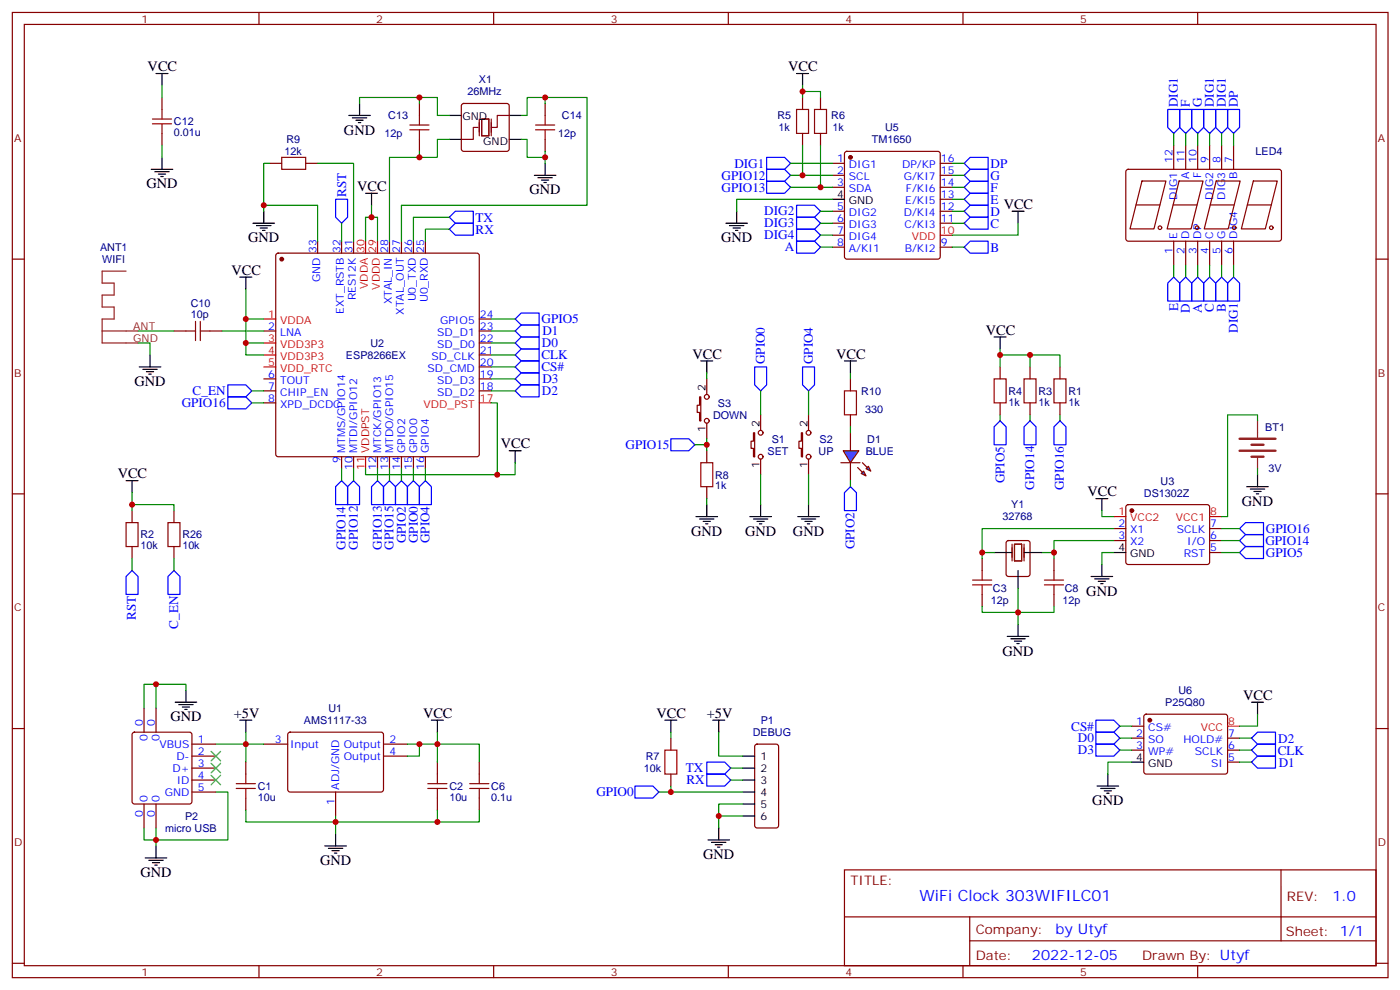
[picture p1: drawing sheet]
<svg xmlns="http://www.w3.org/2000/svg" width="413mm" height="292mm" viewBox="0 0 413 292" stroke-linecap="round" stroke-linejoin="round" font-family="sans-serif">
<g fill="none" stroke="#870000" stroke-width=".35">
<path d="M3.6 3.7h405.4v284.3h-405.4zM7.2 7.2h398.2v277.3h-398.2zM76.3 3.7v3.5M145.5 3.7v3.5M214.6 3.7v3.5M283.7 3.7v3.5M352.9 3.7v3.5M245.3 48.1h3.5M245.3 51.6h3.5M245.3 55.2h3.5M249 44.8l.5-.2h26.8l.5 .2 .2 .5v30.3l-.2 .5-.5 .2h-26.8l-.5-.2-.2-.5v-30.3zM277 48.1h3.6"/>
<path d="M277 51.6h3.6M277 55.2h3.6M277 58.7h3.6M332 50.1l.4-.2h44.7l.5 .7-.1 20-.6 .4h-44.8l-.4-.7v-19.7zM336.5 53.3h7l-3.5 14.1h-7zM345.8 42.8v7.1M347.4 53.3h7.1l-3.6 14.1h-7zM349.4 42.8v7.1M352.9 42.8v7.1M356.4 42.8v7.1M358.4 53.3h7l-3.5 14.1h-7.1zM359.9 42.8v7.1"/>
<path d="M363.5 42.8v7.1M369.3 53.3h7l-3.5 14.1h-7zM3.6 76.3h3.6M81.5 74.8l.5-.2h58.5l.5 .2 .2 .5v58.5l-.2 .5-.5 .2h-58.5l-.5-.2-.3-.5v-58.5zM93.6 71v3.6M100.6 71v3.6M104.2 71v3.6M114.8 71v3.6M118.3 71v3.6M121.8 71v3.6M125.3 71v3.6M245.3 62.2h3.5"/>
<path d="M245.3 65.8h3.5M245.3 69.3h3.5M245.3 72.8h3.5M277 62.2h3.6M277 65.8h3.6M277 72.8h3.6M334.7 60.4h7.1M345.7 60.4h7M345.8 71v7.1M349.4 71v7.1M352.9 71v7.1M356.4 71v7.1"/>
<path d="M356.6 60.4h7M359.9 71v7.1M363.5 71v7.1M367.5 60.4h7.1M405.4 76.3h3.6M77.7 97.5h3.5M141.2 97.5h3.5M141.2 94h3.5M77.7 111.6h3.5M77.7 115.1h3.5M77.7 118.7h3.5M141.2 111.6h3.5"/>
<path d="M141.2 115.1h3.5M141.2 108.1h3.5M141.2 104.6h3.5M141.2 101h3.5M206.1 116.9h.4v7.1h-.4v-2.5h-.7v-2.1h.7zM208.2 111.6v4.6M100.6 134.5v3.6M104.2 134.5v3.6M111.2 134.5v3.6M114.8 134.5v3.6M118.3 134.5v3.6M121.8 134.5v3.6"/>
<path d="M125.3 134.5v3.6M208.2 124.7v4.6M222 127.5h.4v7h-.4v-2.4h-.7v-2.1h.7zM224.1 122.2v4.6M224.1 135.3v4.5M236.1 127.5h.4v7h-.4v-2.4h-.7v-2.1h.7zM238.2 122.2v4.6M238.2 135.3v4.5M3.6 145.5h3.6M296.7 159.5l.4-.3h5.7l.6 .5 .1 9.4-.5 .7h-5.9l-.6-.4-.1-9.5zM328.2 155.7h3.5M328.2 159.2h3.5"/>
<path d="M332 148.9l.4-.2h23.3l.5 .2 .2 .5-.1 16.5-.6 .4-23.6-.1-.4-.6v-16.2zM356.4 155.7h3.5M356.4 159.2h3.5M405.4 145.5h3.6M289.4 164.5v3.6M289.4 175.1v3.5M310.6 164.5v3.6M310.6 175.1v3.5M356.4 162.8h3.5M3.6 214.6h3.6M39.1 215.9l.5-.2h16.2l.5 .2 .3 .5v19.7l-.3 .5-.5 .3h-16.2l-.5-.3-.2-.5v-19.7zM42.4 208.6v7.1"/>
<path d="M46 208.6v7.1M56.6 219.2h7M77.7 219.2h7.1M85 215.9l.5-.2h27.1l.4 .7-.1 16.5-.6 .4h-27.1l-.4-.7v-16.2zM113 219.2h7.1M333.5 213.9h3.5M333.5 217.5h3.5M337.2 210.6l.5-.2h23.3l.5 .2 .2 .5-.1 16.5-.6 .4h-23.6l-.4-.7v-16.2zM361.7 217.5h3.5M405.4 214.6h3.6M42.4 236.9v7M46 236.9v7"/>
<path d="M56.6 222.7h7M56.6 226.3h7M56.6 229.8h7M56.6 233.3h7M72.4 224.5v3.5M72.4 235.1v3.5M98.9 233.3v7.1M113 222.7h7.1M128.9 224.5v3.5M128.9 235.1v3.5M141.2 224.5v3.5M141.2 235.1v3.5"/>
<path d="M333.5 221h3.5M361.7 221h3.5M361.7 224.5h3.5M248.8 256.3h156.6v28.2h-156.6zM377.4 256.3v20.9M248.8 270.1h156.5M285.7 277.2h119.6M285.7 270.1v14.1M3.6 283.8h3.6M76.3 284.5v3.5M145.5 284.5v3.5M214.6 284.5v3.5"/>
<path d="M283.7 284.5v3.5M352.9 284.5v3.5M405.4 283.8h3.6"/>
<circle cx="341.8" cy="67.1" r=".53"/>
<circle cx="352.7" cy="67.1" r=".53"/>
<circle cx="363.6" cy="67.1" r=".53"/>
<circle cx="374.6" cy="67.1" r=".53"/>
<circle cx="208.2" cy="116.9" r=".71"/>
<circle cx="208.2" cy="124" r=".71"/>
<circle cx="224.1" cy="134.5" r=".71"/>
<circle cx="224.1" cy="127.5" r=".71"/>
<circle cx="238.2" cy="127.5" r=".71"/>
<circle cx="238.2" cy="134.5" r=".71"/>
</g>
<g fill="#870000" stroke="#870000" stroke-width=".35">
<circle cx="83" cy="76.3" r=".53"/>
<circle cx="333.5" cy="150.4" r=".53"/>
<circle cx="250.6" cy="46.4" r=".53"/>
<circle cx="338.8" cy="212.2" r=".53"/>
</g>
<path d="M107.7 71v3.6M111.2 71v3.6M277 69.3h3.6M77.7 94h3.5M77.7 101h3.5M77.7 104.6h3.5M77.7 108.1h3.5M141.2 118.7h3.5M107.7 134.5v3.6M328.2 152.2h3.5M356.4 152.2h3.5M361.7 213.9h3.5" fill="none" stroke="#f00" stroke-width=".35"/>
<g fill="none" stroke="#000" stroke-width=".35">
<path d="M245.3 58.7h3.5M206.5 106.3h3.5M208.2 106.3v3.6M370.5 139.8v3.6M220.9 152.2h6.4M222 152.9h4.2M223.1 153.6h2.1M223.8 154.3h.7M224.1 148.7v3.5M235.1 152.2h6.3M236.1 152.9h4.2M237.2 153.6h2.1"/>
<path d="M237.9 154.3h.7M238.2 148.7v3.5M322.9 146.9h3.5M324.7 146.9v3.5M367.3 143.4h6.4M368.4 144.1h4.2M369.5 144.8h2.1M370.2 145.5h.7M292.9 162.8h5.3M300 168.1v5.3M301.7 162.8h5.3M321.5 169.8h6.3"/>
<path d="M322.5 170.5h4.3M323.6 171.2h2.1M324.3 171.9h.7M324.7 166.3v3.5M328.2 162.8h3.5M296.8 187.5h6.3M297.9 188.2h4.2M298.9 188.9h2.1M299.6 189.6h.7M300 183.9v3.6M51.6 206.9h6.4M52.7 207.6h4.2"/>
<path d="M53.7 208.3h2.1M54.4 209h.7M54.8 203.3v3.6M70.7 212.2h3.5M72.4 212.2v3.5M127.1 212.2h3.5M128.9 212.2v3.5M368.8 206.9h3.5M370.5 206.9v3.5M323.3 231.6h6.3M324.3 232.3h4.2M325.4 233h2.1"/>
<path d="M326.1 233.7h.7M326.4 228v3.6M333.5 224.5h3.5M42.8 252.7h6.3M43.9 253.4h4.2M44.9 254.1h2.1M45.6 254.8h.7M46 249.2v3.5M95.7 249.2h6.4M96.8 249.9h4.2M97.8 250.6h2.1M98.5 251.3h.7"/>
<path d="M98.9 245.7v3.5"/>
</g>
<g fill="none" stroke="#a10000" stroke-width=".35">
<path d="M286.6 172.3h5.6M286.6 170.9h5.6M289.4 168.1v2.8M289.4 172.3v2.8M307.7 172.3h5.7M307.7 170.9h5.7M310.6 168.1v2.8M310.6 172.3v2.8M69.6 232.3h5.6M69.6 230.9h5.6M72.4 228v2.9M72.4 232.3v2.8"/>
<path d="M126 232.3h5.7M126 230.9h5.7M128.9 228v2.9M128.9 232.3v2.8M138.4 232.3h5.6M138.4 230.9h5.6M141.2 228v2.9M141.2 232.3v2.8"/>
</g>
<g fill="none" stroke="#008700" stroke-width=".35">
<path d="M232.9 51.6h12.4M232.9 55.2h12.4M144.7 97.5h7.1M144.7 94h7.1M74.2 118.7h3.5M144.7 115.1h7.1M144.7 111.6h7.1M144.7 101h7.1M144.7 104.6h7.1M144.7 108.1h7.1M208.2 109.9v1.7M224.1 115.1v7.1"/>
<path d="M238.2 115.1v7.1M100.6 138.1v3.5M104.2 138.1v3.5M111.2 138.1v3.5M114.8 138.1v3.5M121.8 138.1v3.5M125.3 138.1v3.5M208.2 129.3v1.7h-3.5M224.1 139.8v8.9M238.2 139.8v8.9M370.5 124v-1.8h-8.8v30h-1.8M370.5 138.1v1.7"/>
<path d="M324.7 150.4v1.8h3.5M328.2 155.7h-38.8v7.1h3.5M328.2 159.2h-17.6v3.6h-3.6M359.9 159.2h5.3M359.9 155.7h5.3M289.4 178.6v1.8h21.2v-1.8M289.4 162.8v1.7M300 173.4v10.5M310.6 162.8v1.7M328.2 162.8h-3.5v3.5M359.9 162.8h5.3M46 201.6v7"/>
<path d="M54.8 203.3v-1.7h-12.4v7M63.6 219.2h14.1M72.4 215.7v8.8M120.1 219.2h21.1v5.3M123.6 219.2v3.5h-3.5M128.9 215.7v8.8M330 217.5h3.5M330 213.9h3.5M365.2 217.5h3.6M370.5 210.4v3.5h-5.3M63.6 233.3h3.5v14.1h-24.7v-3.5M72.4 238.6v3.5h68.8v-3.5"/>
<path d="M128.9 238.6v3.5M330 221h3.5M333.5 224.5h-7.1v3.5M365.2 221h3.6M365.2 224.5h3.6M46 243.9v5.3M98.9 240.4v5.3"/>
</g>
<path d="M62.2 228.4l2.8 2.8M62.2 224.9l2.8 2.8M62.2 221.3l2.8 2.9M65 228.4l-2.8 2.8M65 224.9l-2.8 2.8M65 221.3l-2.8 2.9" fill="none" stroke="#3c3" stroke-width=".35"/>
<g fill="none" stroke="#00f" stroke-width=".35">
<path d="M225.9 53.4h5.3l1.7 1.8-1.7 1.7h-5.3zM225.9 49.9h5.3l1.7 1.7-1.7 1.8h-5.3zM151.8 97.5l1.8-1.8h5.3v3.6h-5.3zM151.8 94l1.8-1.8h5.3v3.5h-5.3zM67.1 116.9h5.3l1.8 1.8-1.8 1.7h-5.3zM151.8 108.1l1.8-1.8h5.3v3.6h-5.3zM151.8 104.6l1.8-1.8h5.3v3.5h-5.3zM151.8 101l1.8-1.7h5.3v3.5h-5.3zM151.8 111.6l1.8-1.7h5.3v3.5h-5.3zM151.8 115.1l1.8-1.7h5.3v3.5h-5.3zM222.4 108.1h3.5v5.3l-1.8 1.7-1.7-1.7zM236.5 108.1h3.5v5.3l-1.8 1.7-1.7-1.7z"/>
<path d="M197.7 129.3h5.3l1.7 1.7-1.7 1.8h-5.3zM100.6 141.6l1.8 1.8v5.3h-3.5v-5.3zM104.2 141.6l1.7 1.8v5.3h-3.5v-5.3zM111.2 141.6l1.8 1.8v5.3h-3.5v-5.3zM114.8 141.6l1.7 1.8v5.3h-3.5v-5.3zM121.8 141.6l1.8 1.8v5.3h-3.5v-5.3zM125.3 141.6l1.8 1.8v5.3h-3.5v-5.3zM365.2 159.2l1.8-1.7h5.3v3.5h-5.3zM367 154h5.3v3.5h-5.3l-1.8-1.8zM365.2 162.8l1.8-1.8h5.3v3.5h-5.3zM322.9 212.2h5.3l1.8 1.7-1.8 1.8h-5.3zM322.9 215.7h5.3l1.8 1.8-1.8 1.7h-5.3z"/>
<path d="M322.9 219.2h5.3l1.8 1.8-1.8 1.7h-5.3zM368.8 217.5l1.7-1.8h5.3v3.5h-5.3zM368.8 221l1.7-1.8h5.3v3.5h-5.3zM368.8 224.5l1.7-1.8h5.3v3.6h-5.3z"/>
</g>
<path d="M298.2 160.3v4.9M298.9 160.3h2.1v4.9h-2.1zM301.7 160.3v4.9" fill="none" stroke="#871200" stroke-width=".35"/>
<path d="M365.2 129.3h10.6M365.2 132.8h10.6M368.8 131h3.5M368.8 134.5h3.5" fill="none" stroke="#8c2424" stroke-width=".71"/>
<path d="M370.5 124v4.9M370.5 134.5v3.6" fill="none" stroke="#8c2424" stroke-width=".35"/>
<path d="M248.5 132.8h4.5l-2.4 3.5z" fill="#09f" stroke="#870000" stroke-width=".35"/>
<path d="M247.8 136.3h5.6z" fill="#f00" stroke="#870000" stroke-width=".35"/>
<g fill="#870000" stroke="#870000" stroke-width=".35">
<path d="M254.1 136.3l1.4 1.4z"/>
<path d="M252.7 137.7l1.4 1.4z"/>
</g>
<g fill="#09f" stroke="#870000" stroke-width=".35">
<path d="M255.2 138.1l.7-.7 .7 1.4z"/>
<path d="M253.8 139.5l.7-.7 .7 1.4z"/>
</g>
<g fill="none" stroke="#870000" stroke-width=".35">
<path d="M47.7 28.7v3.5M47.7 39.3v3.5M123.6 30.5v3.5M136.2 30.7l.4-.2h12.7l.5 .2 .2 .5v12.7l-.2 .5-.5 .2h-12.7l-.5-.2-.2-.5v-12.7zM160.6 30.5v3.5M236.5 28.7v3.5M236.5 39.3v3.5M241.8 28.7v3.5M241.8 39.3v3.5M79.5 48.1h3.5M90.1 48.1h3.5M123.6 41.1v3.5"/>
<path d="M160.6 41.1v3.5M51.3 97.5h3.5M61.8 97.5h3.6M250.6 111.6v3.5M294.7 108.1v3.5M294.7 118.7v3.5M303.5 108.1v3.5M303.5 118.7v3.5M312.3 108.1v3.5M312.3 118.7v3.5M208.2 132.8v3.5M250.6 122.2v3.5"/>
<path d="M250.6 127.5v5.3M250.6 136.3v5.3M38.9 150.4v3.6M51.3 150.4v3.6M208.2 143.4v3.5M38.9 161v3.5M51.3 161v3.5M197.7 217.5v3.5M222.6 219.4l.5-.2h5.6l.7 .4v23.6l-.5 .7h-5.8l-.7-.5v-23.5zM197.7 228v3.6"/>
</g>
<g fill="none" stroke="#a10000" stroke-width=".35">
<path d="M44.9 36.5h5.7M44.9 35.1h5.7M47.7 32.2v2.9M47.7 36.5v2.8M120.8 38.2h5.6M120.8 36.8h5.6M123.6 34v2.8M123.6 38.2v2.9M157.8 38.2h5.6M157.8 36.8h5.6M160.6 34v2.8M160.6 38.2v2.9"/>
<path d="M234.7 32.2h3.5v7.1h-3.5zM240 32.2h3.5v7.1h-3.5zM83 46.4h7.1v3.5h-7.1zM54.8 97.5h2.8M57.6 94.7v5.6M59 97.5h2.8M59 94.7v5.6M248.8 115.1h3.5v7.1h-3.5zM292.9 111.6h3.5v7.1h-3.5zM301.7 111.6h3.6v7.1h-3.6zM310.6 111.6h3.5v7.1h-3.5zM206.5 136.3h3.5v7.1h-3.5z"/>
<path d="M37.1 154h3.6v7h-3.6zM49.5 154h3.5v7h-3.5zM195.9 221h3.5v7h-3.5z"/>
</g>
<g fill="none" stroke="#00f" stroke-width=".35">
<path d="M344.1 32.2h3.5v5.3l-1.8 1.8-1.7-1.8zM347.6 32.2h3.5v5.3l-1.7 1.8-1.8-1.8zM351.1 32.2h3.5v5.3l-1.7 1.8-1.8-1.8zM354.6 32.2h3.6v5.3l-1.8 1.8-1.8-1.8zM358.2 32.2h3.5v5.3l-1.8 1.8-1.7-1.8zM361.7 32.2h3.5v5.3l-1.7 1.8-1.8-1.8zM98.9 58.7h3.5v5.3l-1.8 1.8-1.7-1.8zM225.9 46.4h5.3l1.7 1.7-1.7 1.8h-5.3zM284.1 58.7l1.8-1.8h5.2v3.6h-5.2zM284.1 51.6l1.8-1.7h5.2v3.5h-5.2zM285.9 53.4h5.2v3.5h-5.2l-1.8-1.7zM285.9 46.4h5.2v3.5h-5.2l-1.8-1.8z"/>
<path d="M132.4 67.5l1.8-1.7h5.3v3.5h-5.3zM132.4 64l1.8-1.8h5.3v3.6h-5.3zM234.7 60.5h5.3l1.8 1.7-1.8 1.8h-5.3zM234.7 64h5.3l1.8 1.8-1.8 1.7h-5.3zM234.7 67.5h5.3l1.8 1.8-1.8 1.7h-5.3zM234.7 71h5.3l1.8 1.8-1.8 1.8h-5.3zM284.1 72.8l1.8-1.8h5.2v3.6h-5.2zM284.1 65.8l1.8-1.8h5.2v3.5h-5.2zM285.9 60.5h5.2v3.5h-5.2l-1.8-1.8zM345.8 81.6l1.8 1.8v5.3h-3.5v-5.3zM349.4 81.6l1.7 1.8v5.3h-3.5v-5.3zM352.9 81.6l1.7 1.8v5.3h-3.5v-5.3z"/>
<path d="M356.4 81.6l1.8 1.8v5.3h-3.6v-5.3zM358.2 83.4l1.7-1.8 1.8 1.8v5.3h-3.5zM363.5 81.6l1.7 1.8v5.3h-3.5v-5.3zM67.1 113.4h5.3l1.8 1.7-1.8 1.8h-5.3zM294.7 124l1.7 1.7v5.3h-3.5v-5.3zM303.5 124l1.8 1.7v5.3h-3.6v-5.3zM312.3 124l1.8 1.7v5.3h-3.5v-5.3zM118.3 141.6l1.8 1.8v5.3h-3.6v-5.3zM248.8 145.1l1.8-1.7 1.7 1.7v5.3h-3.5zM38.9 168.1l1.8 1.7v5.3h-3.6v-5.3zM51.3 168.1l1.7 1.7v5.3h-3.5v-5.3zM187.1 231.6h5.3l1.7 1.7-1.7 1.8h-5.3z"/>
<path d="M208.2 228h5.3l1.8 1.8-1.8 1.8h-5.3zM208.2 224.5h5.3l1.8 1.8-1.8 1.7h-5.3z"/>
</g>
<g fill="none" stroke="#008700" stroke-width=".35">
<path d="M47.7 25.2v3.5M123.6 30.5v-1.8h5.3v5.3h3.5M123.6 28.7h-17.7v1.8M160.6 30.5v-1.8h-5.3v5.3h-1.7M160.6 28.7h12.4v31.8h-54.7v10.5M236.5 27h5.3v1.7M236.5 25.2v3.5M345.8 39.3v3.5M349.4 39.3v3.5M352.9 39.3v3.5M356.4 39.3v3.5M359.9 39.3v3.5"/>
<path d="M363.5 39.3v3.5M47.7 42.8v3.6M79.5 48.1h-1.8v12.4M93.6 48.1h10.6v22.9M123.6 46.4h-8.8v24.6M132.4 41.1h-3.5v5.3h-5.3v-1.8M153.6 41.1h1.7v5.3h5.3v-1.8M160.6 46.4v1.7M232.9 48.1h12.4M236.5 42.8v8.8M241.8 42.8v12.4M245.3 58.7h-28.2v3.5"/>
<path d="M280.6 48.1h3.5M280.6 58.7h3.5M280.6 55.2h3.5M280.6 51.6h3.5M77.7 62.2v-1.7h15.9v10.5M100.6 65.8v5.2M107.7 71v-7h3.5v7M109.5 60.5v3.5M132.4 64h-10.6v7M132.4 67.5h-7.1v3.5M241.8 69.3h3.5M241.8 65.8h3.5"/>
<path d="M241.8 62.2h3.5M241.8 72.8h3.5M280.6 65.8h3.5M280.6 62.2h3.5M280.6 72.8h3.5M300 65.8v3.5h-19.4M345.8 78.1v3.5M349.4 78.1v3.5M352.9 78.1v3.5M356.4 78.1v3.5M359.9 78.1v3.5M363.5 78.1v3.5"/>
<path d="M40.7 97.5h10.6M65.4 97.5h12.3M72.4 85.2v19.4h5.3M72.4 94h5.3M40.7 101h3.5v3.6M72.4 101h5.3M74.2 115.1h3.5M144.7 118.7h1.8v21.1M250.6 109.9v1.7M294.7 104.6h17.6v3.5M294.7 102.8v5.3M303.5 104.6v3.5"/>
<path d="M118.3 138.1v3.5M151.8 136.3v3.5h-44.1v-1.7M208.2 131v1.8M250.6 125.7v1.8M294.7 122.2v1.8M303.5 122.2v1.8M312.3 122.2v1.8M38.9 148.7h12.4v1.7M38.9 145.1v5.3M208.2 146.9v1.8M250.6 141.6v1.8M38.9 164.5v3.6"/>
<path d="M51.3 164.5v3.6M197.7 215.7v1.8M211.8 215.7v7h7M194.1 233.3h24.7M197.7 231.6v1.7M215.3 226.3h3.5M215.3 229.8h3.5M218.8 236.9h-7v7M211.8 240.4h7"/>
</g>
<path d="M37.1 79.9h-7v3.5h3.5v3.5h-3.5v3.6h3.5v3.5h-3.5v7h10.6M30.1 97.5h10.6" fill="none" stroke="#8c2424" stroke-width=".35"/>
<g fill="none" stroke="#000" stroke-width=".35">
<path d="M46 21.7h3.5M47.7 21.7v3.5M102.8 34h6.3M103.8 34.7h4.3M104.9 35.4h2.1M105.6 36.1h.7M105.9 30.5v3.5M132.4 34h3.5M150 34h3.6M234.7 21.7h3.5M236.5 21.7v3.5M44.6 49.9h6.3"/>
<path d="M45.6 50.6h4.2M46.7 51.3h2.1M47.4 52h.7M47.7 46.4v3.5M107.7 56.9h3.5M109.5 56.9v3.6M132.4 41.1h3.5M150 41.1h3.6M157.4 51.6h6.4M158.5 52.4h4.2M159.6 53.1h2.1M160.3 53.8h.7"/>
<path d="M160.6 48.1v3.5M74.5 65.8h6.4M75.6 66.5h4.2M76.7 67.2h2.1M77.4 67.9h.7M77.7 62.2v3.6M213.9 65.8h6.3M214.9 66.5h4.3M216 67.2h2.1M216.7 67.9h.7M217.1 62.2v3.6M298.2 62.2h3.5"/>
<path d="M300 62.2v3.6M70.7 81.6h3.5M72.4 81.6v3.6M292.9 99.3h3.5M294.7 99.3v3.5M41 108.1h6.4M42.1 108.8h4.2M43.1 109.5h2.2M43.9 110.2h.7M44.2 104.6v3.5M248.8 106.3h3.5M250.6 106.3v3.6"/>
<path d="M150 132.8h3.6M151.8 132.8v3.5M37.1 141.6h3.6M38.9 141.6v3.5M205.1 152.2h6.3M206.1 152.9h4.3M207.2 153.6h2.1M207.9 154.3h.7M208.2 148.7v3.5M195.9 212.2h3.5M197.7 212.2v3.5M210 212.2h3.5"/>
<path d="M211.8 212.2v3.5M218.8 222.7h3.6M218.8 226.3h3.6M218.8 229.8h3.6M218.8 233.3h3.6M218.8 236.9h3.6M208.6 247.4h6.3M209.7 248.1h4.2M210.7 248.8h2.1M211.4 249.6h.7M211.8 243.9v3.5M218.8 240.4h3.6"/>
</g>
<path d="M140.9 37.5h-1.4v3.6h-3.6M141.2 35.1v4.9M141.9 35.1h2.1v4.9h-2.1zM144.7 35.1v4.9M150 34h-3.5v3.5h-1.8" fill="none" stroke="#870012" stroke-width=".35"/>
<g fill="#c00">
<circle cx="128.9" cy="219.2" r=".88"/>
<circle cx="128.9" cy="242.1" r=".88"/>
<circle cx="98.9" cy="242.1" r=".88"/>
<circle cx="46" cy="247.4" r=".88"/>
<circle cx="72.4" cy="219.2" r=".88"/>
<circle cx="310.6" cy="162.8" r=".88"/>
<circle cx="300" cy="180.4" r=".88"/>
<circle cx="289.4" cy="162.8" r=".88"/>
<circle cx="109.5" cy="64" r=".88"/>
<circle cx="72.4" cy="101" r=".88"/>
<circle cx="72.4" cy="94" r=".88"/>
<circle cx="77.7" cy="60.5" r=".88"/>
<circle cx="123.6" cy="28.7" r=".88"/>
<circle cx="160.6" cy="46.4" r=".88"/>
<circle cx="160.6" cy="28.7" r=".88"/>
<circle cx="123.6" cy="46.4" r=".88"/>
<circle cx="146.5" cy="139.8" r=".88"/>
<circle cx="211.8" cy="240.4" r=".88"/>
<circle cx="208.2" cy="131" r=".88"/>
<circle cx="46" cy="201.6" r=".88"/>
<circle cx="38.9" cy="148.7" r=".88"/>
<circle cx="241.8" cy="55.2" r=".88"/>
<circle cx="236.5" cy="51.6" r=".88"/>
<circle cx="236.5" cy="27" r=".88"/>
<circle cx="294.7" cy="104.6" r=".88"/>
<circle cx="303.5" cy="104.6" r=".88"/>
<circle cx="197.7" cy="233.3" r=".88"/>
<circle cx="123.6" cy="219.2" r=".88"/>
</g>
<text font-size="4.6" fill="#00f" x="270.9" y="265.3">WiFi Clock 303WIFILC01</text>
<g font-size="4.2">
<text x="43.5" y="21">VCC</text>
<text x="232.2" y="21">VCC</text>
<text x="101.4" y="39.7">GND</text>
<text x="43.1" y="55.5">GND</text>
<text x="105.2" y="56.2">VCC</text>
<text x="156" y="57.3">GND</text>
<text x="295.7" y="61.5">VCC</text>
<text x="73.1" y="71.4">GND</text>
<text x="212.5" y="71.4">GND</text>
<text x="68.2" y="80.9">VCC</text>
<text x="290.4" y="98.6">VCC</text>
<text x="204" y="105.6">VCC</text>
<text x="246.3" y="105.6">VCC</text>
<text x="39.6" y="113.7">GND</text>
<text x="147.6" y="132.1">VCC</text>
<text x="34.7" y="140.9">VCC</text>
<text x="320.4" y="146.2">VCC</text>
<text x="365.9" y="149">GND</text>
<text x="203.7" y="157.8">GND</text>
<text x="219.5" y="157.8">GND</text>
<text x="233.6" y="157.8">GND</text>
<text x="320.1" y="175.5">GND</text>
<text x="295.4" y="193.1">GND</text>
<text x="366.3" y="206.2">VCC</text>
<text x="50.2" y="212.5">GND</text>
<text x="68.9" y="211.5">+5V</text>
<text x="124.6" y="211.5">VCC</text>
<text x="193.4" y="211.5">VCC</text>
<text x="208.2" y="211.5">+5V</text>
<text x="321.8" y="237.2">GND</text>
<text x="94.3" y="254.8">GND</text>
<text x="207.2" y="253.1">GND</text>
<text x="41.4" y="258.4">GND</text>
</g>
<g font-size="4.2" fill="#00f">
<text x="392.6" y="265.5">1.0</text>
<text x="311" y="275.1">by Utyf</text>
<text x="304.1" y="282.9">2022-12-05</text>
</g>
<g font-size="3.9" fill="#00f">
<text x="347" y="31.5" transform="rotate(-90 347 31.5)">DIG1</text>
<text x="350.6" y="31.6" transform="rotate(-90 350.6 31.6)">F</text>
<text x="354.1" y="31.6" transform="rotate(-90 354.1 31.6)">G</text>
<text x="357.6" y="31.5" transform="rotate(-90 357.6 31.5)">DIG1</text>
<text x="361.2" y="31.5" transform="rotate(-90 361.2 31.5)">DIG1</text>
<text x="364.7" y="31.6" transform="rotate(-90 364.7 31.6)">DP</text>
<text x="212.6" y="52.9">GPIO12</text>
<text x="216.4" y="49.4">DIG1</text>
<text x="291.8" y="53">G</text>
<text x="291.9" y="49.5">DP</text>
<text x="102" y="58" transform="rotate(-90 102 58)">RST</text>
<text x="212.6" y="56.4">GPIO13</text>
<text x="291.9" y="56.5">F</text>
<text x="140.1" y="65.4">TX</text>
<text x="225.2" y="63.5">DIG2</text>
<text x="291.8" y="60.1">E</text>
<text x="291.8" y="63.6">D</text>
<text x="140.1" y="68.9">RX</text>
<text x="225.2" y="67">DIG3</text>
<text x="225.2" y="70.5">DIG4</text>
<text x="291.9" y="67.1">C</text>
<text x="231.2" y="74.1">A</text>
<text x="291.9" y="74.2">B</text>
<text x="159.6" y="95.2">GPIO5</text>
<text x="347.1" y="91.7" transform="rotate(-90 347.1 91.7)">E</text>
<text x="350.6" y="92.1" transform="rotate(-90 350.6 92.1)">D</text>
<text x="354.2" y="92.1" transform="rotate(-90 354.2 92.1)">A</text>
<text x="357.7" y="91.9" transform="rotate(-90 357.7 91.9)">C</text>
<text x="361.2" y="91.9" transform="rotate(-90 361.2 91.9)">B</text>
<text x="159.8" y="98.8">D1</text>
<text x="364.8" y="98" transform="rotate(-90 364.8 98)">DIG1</text>
<text x="159.5" y="105.9">CLK</text>
<text x="159.7" y="102.3">D0</text>
<text x="225.4" y="107.3" transform="rotate(-90 225.4 107.3)">GPIO0</text>
<text x="239.5" y="107.3" transform="rotate(-90 239.5 107.3)">GPIO4</text>
<text x="159.5" y="109.3">CS#</text>
<text x="159.8" y="112.9">D3</text>
<text x="53.5" y="119.9">GPIO16</text>
<text x="56.8" y="116.4">C_EN</text>
<text x="159.7" y="116.5">D2</text>
<text x="184.3" y="132.3">GPIO15</text>
<text x="296" y="142.4" transform="rotate(-90 296 142.4)">GPIO5</text>
<text x="304.7" y="144.3" transform="rotate(-90 304.7 144.3)">GPIO14</text>
<text x="313.5" y="144.4" transform="rotate(-90 313.5 144.4)">GPIO16</text>
<text x="105.4" y="161.9" transform="rotate(-90 105.4 161.9)">GPIO12</text>
<text x="112.5" y="161.9" transform="rotate(-90 112.5 161.9)">GPIO13</text>
<text x="116" y="161.9" transform="rotate(-90 116 161.9)">GPIO15</text>
<text x="119.5" y="160.1" transform="rotate(-90 119.5 160.1)">GPIO2</text>
<text x="123.1" y="160" transform="rotate(-90 123.1 160)">GPIO0</text>
<text x="126.6" y="160" transform="rotate(-90 126.6 160)">GPIO4</text>
<text x="251.8" y="161.9" transform="rotate(-90 251.8 161.9)">GPIO2</text>
<text x="372.9" y="160.6">GPIO14</text>
<text x="373" y="157.1">GPIO16</text>
<text x="101.8" y="162" transform="rotate(-90 101.8 162)">GPIO14</text>
<text x="373" y="164">GPIO5</text>
<text x="40" y="182.7" transform="rotate(-90 40 182.7)">RST</text>
<text x="52.5" y="185.2" transform="rotate(-90 52.5 185.2)">C_EN</text>
<text x="315.6" y="215.2">CS#</text>
<text x="317.6" y="218.7">D0</text>
<text x="376.6" y="218.8">D2</text>
<text x="202.1" y="227.4">TX</text>
<text x="317.6" y="222.2">D3</text>
<text x="376.5" y="222.3">CLK</text>
<text x="376.8" y="225.8">D1</text>
<text x="202.2" y="230.9">RX</text>
<text x="175.7" y="234.6">GPIO0</text>
</g>
<g font-size="3.9" fill="#800">
<text x="250.6" y="260.8">TITLE:</text>
<text x="379.2" y="265.5">REV:</text>
<text x="287.5" y="275">Company:</text>
<text x="378.9" y="275.7">Sheet: 1/1</text>
<text x="287.5" y="282.7">Date:</text>
<text x="336.5" y="282.8">Drawn By: Utyf</text>
</g>
<g font-size="3.2" fill="#800">
<text x="41.7" y="6.7">1</text>
<text x="110.9" y="6.7">2</text>
<text x="180" y="6.7">3</text>
<text x="249.2" y="6.7">4</text>
<text x="318.3" y="6.7">5</text>
<text x="4.2" y="41.8">A</text>
<text x="406" y="41.8">A</text>
<text x="4.2" y="110.9">B</text>
<text x="406" y="110.9">B</text>
<text x="4.2" y="180.1">C</text>
<text x="406" y="180.1">C</text>
<text x="4.2" y="249.2">D</text>
<text x="406" y="249.2">D</text>
<text x="41.7" y="287.5">1</text>
<text x="110.9" y="287.5">2</text>
<text x="180" y="287.5">3</text>
<text x="249.2" y="287.5">4</text>
<text x="318.3" y="287.5">5</text>
</g>
<g font-size="3.2" fill="#000080">
<text x="137.7" y="28.1">26MHz</text>
<text x="141.1" y="24.6">X1</text>
<text x="114.4" y="35.2">C13</text>
<text x="165.6" y="35.2">C14</text>
<text x="229.1" y="35.2">R5</text>
<text x="244.9" y="35.2">R6</text>
<text x="51.3" y="40.1">0.01u</text>
<text x="51.3" y="36.9">C12</text>
<text x="113.3" y="40.5">12p</text>
<text x="164.5" y="40.5">12p</text>
<text x="229.4" y="38.7">1k</text>
<text x="245.3" y="38.7">1k</text>
<text x="260.8" y="38.7">U5</text>
<text x="83.9" y="45.7">12k</text>
<text x="84.4" y="42.2">R9</text>
<text x="256.9" y="42.2">TM1650</text>
<text x="369.9" y="45.7">LED4</text>
<text x="29.5" y="74">ANT1</text>
<text x="30.1" y="77.5">WIFI</text>
<text x="56.2" y="93.6">10p</text>
<text x="56.2" y="90.4">C10</text>
<text x="101.9" y="105.6">ESP8266EX</text>
<text x="109.1" y="102.1">U2</text>
<text x="211.5" y="119.8">S3</text>
<text x="253.8" y="116.3">R10</text>
<text x="297.1" y="119.5">1k</text>
<text x="297.1" y="116.3">R4</text>
<text x="306" y="119.5">1k</text>
<text x="306" y="116.3">R3</text>
<text x="314.8" y="119.5">1k</text>
<text x="314.8" y="116.3">R1</text>
<text x="210.1" y="123.4">DOWN</text>
<text x="254.9" y="121.6">330</text>
<text x="227.4" y="130.4">S1</text>
<text x="241.5" y="130.4">S2</text>
<text x="255.5" y="130.4">D1</text>
<text x="372.8" y="126.8">BT1</text>
<text x="226.2" y="133.9">SET</text>
<text x="241.2" y="133.9">UP</text>
<text x="255.1" y="134">BLUE</text>
<text x="210.7" y="141">R8</text>
<text x="342" y="142.8">U3</text>
<text x="373.8" y="139.2">3V</text>
<text x="210.7" y="144.1">1k</text>
<text x="298" y="149.8">Y1</text>
<text x="337.1" y="146.3">DS1302Z</text>
<text x="295.4" y="153.3">32768</text>
<text x="41.4" y="161.7">10k</text>
<text x="41.4" y="158.5">R2</text>
<text x="53.7" y="161.7">10k</text>
<text x="53.7" y="158.5">R26</text>
<text x="291.9" y="178">12p</text>
<text x="292.6" y="174.5">C3</text>
<text x="313.1" y="178">12p</text>
<text x="313.7" y="174.5">C8</text>
<text x="96.8" y="209.8">U1</text>
<text x="343.3" y="208">P25Q80</text>
<text x="347.3" y="204.5">U6</text>
<text x="89.6" y="213.3">AMS1117-33</text>
<text x="224.1" y="213.3">P1</text>
<text x="221.8" y="216.8">DEBUG</text>
<text x="189.7" y="227.4">10k</text>
<text x="190.3" y="223.9">R7</text>
<text x="76" y="232.7">C1</text>
<text x="132.4" y="232.7">C2</text>
<text x="144.7" y="232.7">C6</text>
<text x="76" y="235.9">10u</text>
<text x="132.4" y="235.9">10u</text>
<text x="144.7" y="235.9">0.1u</text>
<text x="48.7" y="245.1">micro USB</text>
<text x="54.5" y="241.5">P2</text>
</g>
<g font-size="3.2">
<text x="136.3" y="35.4">GND</text>
<text x="142.4" y="42.8">GND</text>
<text x="246.6" y="58.3">4</text>
<text x="250.1" y="60.1">GND</text>
<text x="207.9" y="115.1" transform="rotate(-90 207.9 115.1)">2</text>
<text x="223.8" y="125.7" transform="rotate(-90 223.8 125.7)">2</text>
<text x="237.9" y="125.7" transform="rotate(-90 237.9 125.7)">2</text>
<text x="207.9" y="127.4" transform="rotate(-90 207.9 127.4)">1</text>
<text x="223.8" y="138" transform="rotate(-90 223.8 138)">1</text>
<text x="237.9" y="138" transform="rotate(-90 237.9 138)">1</text>
<text x="329.5" y="162.4">4</text>
<text x="333" y="164.2">GND</text>
<text x="224.1" y="223.8">1</text>
<text x="224.1" y="227.3">2</text>
<text x="334.8" y="224.2">4</text>
<text x="338.3" y="225.9">GND</text>
<text x="224.1" y="230.9">3</text>
<text x="224.1" y="234.4">4</text>
<text x="224.1" y="237.9">5</text>
<text x="224.1" y="241.4">6</text>
</g>
<g font-size="3.2" fill="#00f">
<text x="246.6" y="47.8">1</text>
<text x="277.2" y="47.8">16</text>
<text x="246.6" y="51.3">2</text>
<text x="250.1" y="49.5">DIG1</text>
<text x="250.1" y="53.1">SCL</text>
<text x="265.8" y="49.5">DP/KP</text>
<text x="266.3" y="53.1">G/KI7</text>
<text x="277.2" y="51.3">15</text>
<text x="345.5" y="48.1" transform="rotate(-90 345.5 48.1)">12</text>
<text x="349" y="48.1" transform="rotate(-90 349 48.1)">11</text>
<text x="350.4" y="52.8" transform="rotate(-90 350.4 52.8)">A</text>
<text x="352.5" y="48.1" transform="rotate(-90 352.5 48.1)">10</text>
<text x="353.9" y="52.4" transform="rotate(-90 353.9 52.4)">F</text>
<text x="356.1" y="48.1" transform="rotate(-90 356.1 48.1)">9</text>
<text x="359.6" y="48.1" transform="rotate(-90 359.6 48.1)">8</text>
<text x="363.1" y="48.1" transform="rotate(-90 363.1 48.1)">7</text>
<text x="364.5" y="52.8" transform="rotate(-90 364.5 52.8)">B</text>
<text x="246.6" y="54.8">3</text>
<text x="250.1" y="56.6">SDA</text>
<text x="266.9" y="56.6">F/KI6</text>
<text x="277.2" y="58.3">13</text>
<text x="277.2" y="54.8">14</text>
<text x="346.9" y="58.8" transform="rotate(-90 346.9 58.8)">DIG1</text>
<text x="357.5" y="58.8" transform="rotate(-90 357.5 58.8)">DIG2</text>
<text x="361" y="58.8" transform="rotate(-90 361 58.8)">DIG3</text>
<text x="246.6" y="61.9">5</text>
<text x="246.6" y="65.4">6</text>
<text x="250.1" y="63.6">DIG2</text>
<text x="266.3" y="63.6">D/KI4</text>
<text x="266.7" y="60.1">E/KI5</text>
<text x="277.2" y="65.4">11</text>
<text x="277.2" y="61.9">12</text>
<text x="246.6" y="68.9">7</text>
<text x="250.1" y="67.2">DIG3</text>
<text x="250.1" y="70.7">DIG4</text>
<text x="266.5" y="67.2">C/KI3</text>
<text x="346.9" y="70.3" transform="rotate(-90 346.9 70.3)">E</text>
<text x="350.4" y="70.3" transform="rotate(-90 350.4 70.3)">D</text>
<text x="353.9" y="70.3" transform="rotate(-90 353.9 70.3)">DP</text>
<text x="357.5" y="70.3" transform="rotate(-90 357.5 70.3)">C</text>
<text x="361" y="70.3" transform="rotate(-90 361 70.3)">G</text>
<text x="364.5" y="70.3" transform="rotate(-90 364.5 70.3)">DIG4</text>
<text x="93.2" y="74.4" transform="rotate(-90 93.2 74.4)">33</text>
<text x="100.3" y="74.4" transform="rotate(-90 100.3 74.4)">32</text>
<text x="103.8" y="74.4" transform="rotate(-90 103.8 74.4)">31</text>
<text x="114.4" y="74.4" transform="rotate(-90 114.4 74.4)">28</text>
<text x="117.9" y="74.4" transform="rotate(-90 117.9 74.4)">27</text>
<text x="121.5" y="74.4" transform="rotate(-90 121.5 74.4)">26</text>
<text x="125" y="74.4" transform="rotate(-90 125 74.4)">25</text>
<text x="246.6" y="72.5">8</text>
<text x="250.1" y="74.2">A/KI1</text>
<text x="266.6" y="74.2">B/KI2</text>
<text x="277.2" y="72.5">9</text>
<text x="345.5" y="74.8" transform="rotate(-90 345.5 74.8)">1</text>
<text x="349" y="74.8" transform="rotate(-90 349 74.8)">2</text>
<text x="352.5" y="74.8" transform="rotate(-90 352.5 74.8)">3</text>
<text x="356.1" y="74.8" transform="rotate(-90 356.1 74.8)">4</text>
<text x="359.6" y="74.8" transform="rotate(-90 359.6 74.8)">5</text>
<text x="363.1" y="74.8" transform="rotate(-90 363.1 74.8)">6</text>
<text x="94.3" y="83.2" transform="rotate(-90 94.3 83.2)">GND</text>
<text x="104.9" y="88.5" transform="rotate(-90 104.9 88.5)">RES12K</text>
<text x="115.5" y="89.7" transform="rotate(-90 115.5 89.7)">XTAL_IN</text>
<text x="122.5" y="88.8" transform="rotate(-90 122.5 88.8)">U0_TXD</text>
<text x="126" y="89.1" transform="rotate(-90 126 89.1)">U0_RXD</text>
<text x="101.4" y="92.5" transform="rotate(-90 101.4 92.5)">EXT_RSTB</text>
<text x="119" y="92.7" transform="rotate(-90 119 92.7)">XTAL_OUT</text>
<text x="129.7" y="95.4">GPIO5</text>
<text x="141.4" y="93.6">24</text>
<text x="79.1" y="97.2">2</text>
<text x="82.5" y="98.9">LNA</text>
<text x="128.8" y="98.9">SD_D1</text>
<text x="141.4" y="100.7">22</text>
<text x="141.4" y="97.2">23</text>
<text x="127.1" y="106">SD_CLK</text>
<text x="128.8" y="102.4">SD_D0</text>
<text x="141.4" y="107.7">20</text>
<text x="141.4" y="104.2">21</text>
<text x="79.1" y="111.3">6</text>
<text x="82.5" y="113">TOUT</text>
<text x="125.9" y="109.5">SD_CMD</text>
<text x="128.8" y="113">SD_D3</text>
<text x="141.4" y="111.3">19</text>
<text x="79.1" y="114.8">7</text>
<text x="79.1" y="118.3">8</text>
<text x="82.5" y="116.6">CHIP_EN</text>
<text x="128.8" y="116.6">SD_D2</text>
<text x="141.4" y="114.8">18</text>
<text x="82.5" y="120.1">XPD_DCDC</text>
<text x="100.3" y="136.4" transform="rotate(-90 100.3 136.4)">9</text>
<text x="101.7" y="133.5" transform="rotate(-90 101.7 133.5)">MTMS/GPIO14</text>
<text x="105.2" y="133.5" transform="rotate(-90 105.2 133.5)">MTDI/GPIO12</text>
<text x="112.3" y="133.5" transform="rotate(-90 112.3 133.5)">MTCK/GPIO13</text>
<text x="115.8" y="133.5" transform="rotate(-90 115.8 133.5)">MTDO/GPIO15</text>
<text x="119.3" y="133.5" transform="rotate(-90 119.3 133.5)">GPIO2</text>
<text x="122.9" y="133.5" transform="rotate(-90 122.9 133.5)">GPIO0</text>
<text x="126.4" y="133.5" transform="rotate(-90 126.4 133.5)">GPIO4</text>
<text x="103.8" y="138.4" transform="rotate(-90 103.8 138.4)">10</text>
<text x="110.9" y="138.4" transform="rotate(-90 110.9 138.4)">12</text>
<text x="114.4" y="138.4" transform="rotate(-90 114.4 138.4)">13</text>
<text x="117.9" y="138.4" transform="rotate(-90 117.9 138.4)">14</text>
<text x="121.5" y="138.4" transform="rotate(-90 121.5 138.4)">15</text>
<text x="125" y="138.4" transform="rotate(-90 125 138.4)">16</text>
<text x="329.5" y="155.4">2</text>
<text x="356.6" y="155.4">7</text>
<text x="329.5" y="158.9">3</text>
<text x="333" y="157.1">X1</text>
<text x="333" y="160.7">X2</text>
<text x="346.8" y="157.1">SCLK</text>
<text x="349.8" y="160.7">I/O</text>
<text x="356.6" y="158.9">6</text>
<text x="348.8" y="164.2">RST</text>
<text x="356.6" y="162.4">5</text>
<text x="42.1" y="213.9" transform="rotate(-90 42.1 213.9)">0</text>
<text x="45.6" y="213.9" transform="rotate(-90 45.6 213.9)">0</text>
<text x="334.8" y="213.6">1</text>
<text x="338.3" y="215.3">CS#</text>
<text x="43.5" y="218.4" transform="rotate(-90 43.5 218.4)">0</text>
<text x="47" y="220.3">VBUS</text>
<text x="47" y="218.4" transform="rotate(-90 47 218.4)">0</text>
<text x="58.3" y="218.9">1</text>
<text x="81" y="218.9">3</text>
<text x="85.5" y="220.3">Input</text>
<text x="101.3" y="220.3">Output</text>
<text x="114.8" y="218.9">2</text>
<text x="334.8" y="217.1">2</text>
<text x="334.8" y="220.6">3</text>
<text x="338.3" y="218.9">SO</text>
<text x="348.7" y="218.9">HOLD#</text>
<text x="361.9" y="220.6">6</text>
<text x="361.9" y="217.1">7</text>
<text x="50.8" y="227.3">D+</text>
<text x="52" y="223.8">D-</text>
<text x="58.3" y="222.4">2</text>
<text x="58.3" y="225.9">3</text>
<text x="101.3" y="223.8">Output</text>
<text x="114.8" y="222.4">4</text>
<text x="338.3" y="222.4">WP#</text>
<text x="352.1" y="222.4">SCLK</text>
<text x="356.9" y="225.9">SI</text>
<text x="361.9" y="224.2">5</text>
<text x="52.1" y="230.9">ID</text>
<text x="58.3" y="229.4">4</text>
<text x="58.3" y="233">5</text>
<text x="99.9" y="232.6" transform="rotate(-90 99.9 232.6)">ADJ/GND</text>
<text x="43.5" y="236.1" transform="rotate(-90 43.5 236.1)">0</text>
<text x="47" y="236.1" transform="rotate(-90 47 236.1)">0</text>
<text x="48.6" y="234.4">GND</text>
<text x="98.5" y="237.1" transform="rotate(-90 98.5 237.1)">1</text>
<text x="42.1" y="240.6" transform="rotate(-90 42.1 240.6)">0</text>
<text x="45.6" y="240.6" transform="rotate(-90 45.6 240.6)">0</text>
</g>
<g font-size="3.2" fill="#f00">
<text x="268.7" y="70.7">VDD</text>
<text x="277.2" y="68.9">10</text>
<text x="107.4" y="74.4" transform="rotate(-90 107.4 74.4)">30</text>
<text x="110.9" y="74.4" transform="rotate(-90 110.9 74.4)">29</text>
<text x="108.4" y="85.1" transform="rotate(-90 108.4 85.1)">VDDA</text>
<text x="111.9" y="85.4" transform="rotate(-90 111.9 85.4)">VDDD</text>
<text x="79.1" y="93.6">1</text>
<text x="82.5" y="95.4">VDDA</text>
<text x="79.1" y="100.7">3</text>
<text x="79.1" y="104.2">4</text>
<text x="79.1" y="107.7">5</text>
<text x="82.5" y="102.4">VDD3P3</text>
<text x="82.5" y="106">VDD3P3</text>
<text x="82.5" y="109.5">VDD_RTC</text>
<text x="141.4" y="118.3">17</text>
<text x="124.8" y="120.1">VDD_PST</text>
<text x="108.8" y="133.5" transform="rotate(-90 108.8 133.5)">VDDPST</text>
<text x="107.4" y="138.4" transform="rotate(-90 107.4 138.4)">11</text>
<text x="329.5" y="151.8">1</text>
<text x="333" y="153.6">VCC2</text>
<text x="346.5" y="153.6">VCC1</text>
<text x="356.6" y="151.8">8</text>
<text x="353.8" y="215.3">VCC</text>
<text x="361.9" y="213.6">8</text>
</g>
<g font-size="3.2" fill="#8d2323">
<text x="39.3" y="97.2">ANT</text>
<text x="39.3" y="100.7">GND</text>
</g>
</svg>
